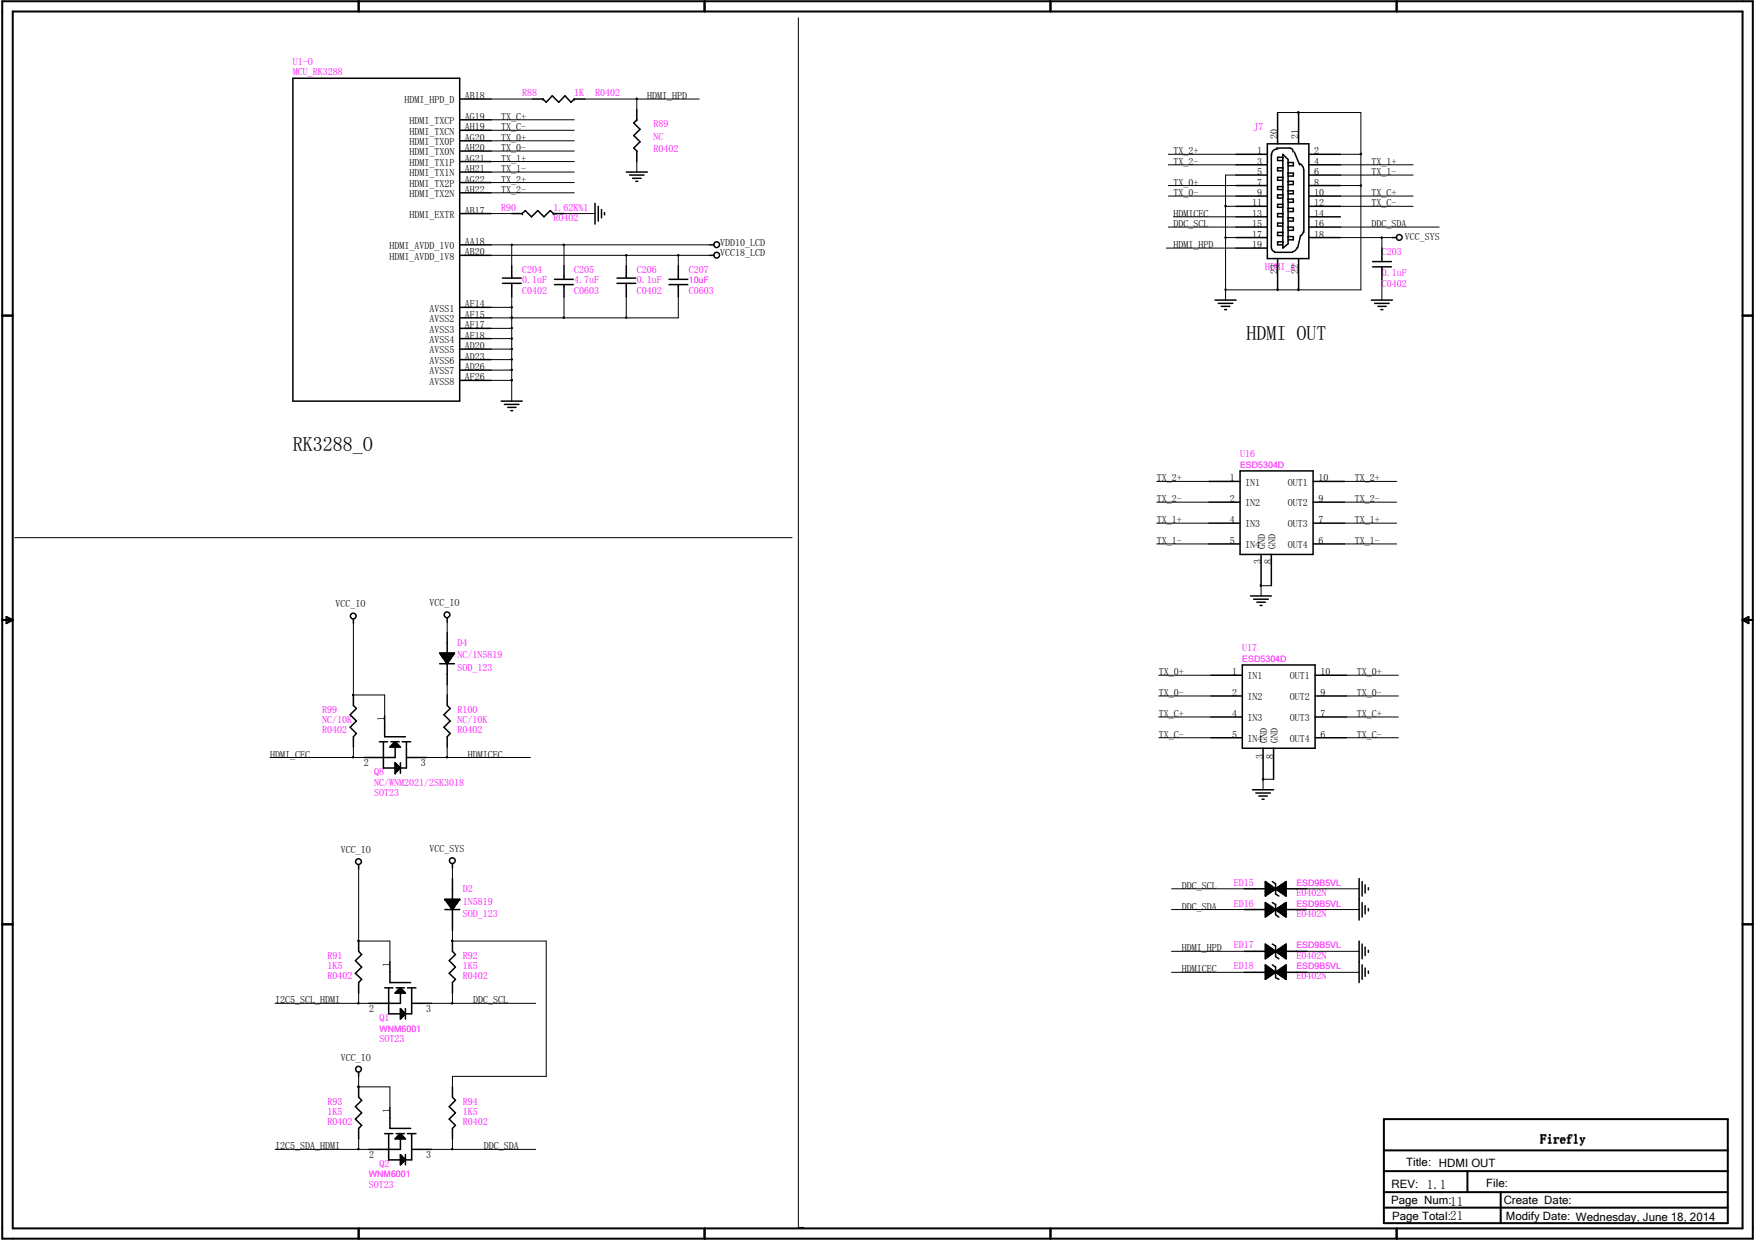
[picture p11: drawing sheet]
<svg xmlns="http://www.w3.org/2000/svg" width="297mm" height="210mm" viewBox="0 0 297 210" stroke-linecap="round" stroke-linejoin="round" font-family="sans-serif">
<g fill="none" stroke="#000" stroke-width=".34">
<path d="M.4 .2h296.3v209.5h-296.3zM2.2 1.9h292.7v206h-292.7zM60.7 .2v1.7M119.2 .2v1.7M177.8 .2v1.7M236.4 .2v1.7M.4 53.4h1.8M294.9 53.4h1.8M.4 104.9h1.8M1.1 104.4l1.1 .5-1.1 .6zM294.9 104.9h1.8M294.9 104.9l1-.5v1.1z"/>
<path d="M.4 156.5h1.8M294.9 156.5h1.8M234.2 194.7h58.2M234.2 189.4h58.2v17.7h-58.2zM234.2 198.2h58.2M248.4 198.2v3.6M60.7 207.9v1.8M119.2 207.9v1.8M177.8 207.9v1.8M234.2 201.8h58.2M234.2 204.4h58.2M236.4 207.9v1.8"/>
<path d="M254 201.8v5.3"/>
</g>
<g fill="none" stroke="#000" stroke-width=".17">
<path d="M83.1 16.8h7M99 16.8h19.4M107.7 16.6l.2 .1-.1 .2zM107.8 16.8v1.7M135.1 3v204.8h.9M216.2 19h14.1v30.1h-22.9M219.7 18.9l.2 .1-.2 .2zM219.8 19h.1M83.1 36.2h3.5M83.1 30.9h14.1M83.1 32.6h14.1M83.1 27.3h14.1"/>
<path d="M83.1 29.1h14.1M83.1 20.3h14.1M83.1 25.6h14.1M83.1 23.8h14.1M83.1 22.1h14.1M95.5 36.2h5.2M107.8 27.3v1.8M197.7 38.4h11.5M197.7 26.1h11.5M197.7 27.9h11.5M197.7 33.2h11.5M197.7 31.4h11.5"/>
<path d="M198.6 36.7h10.6M207.3 34.8l.3 .1-.2 .2zM207.4 34.9h1.8M209.2 29.6h-1.8v21.2M226.9 38.4h16.7M226.9 26.1h3.4M226.9 27.9h12.3M226.9 29.6h12.3M226.9 33.2h12.3M226.9 31.4h3.4M226.9 34.9h12.3M230.2 31.3h.2v.2h-.2z"/>
<path d="M230.2 26h.2v.2h-.2zM83.1 43.2h37M83.1 41.4h37M83.1 52h3.5M83.1 55.6h3.5M83.1 57.3h3.5M83.1 59.1h3.5M86.5 41.3h.2v.2h-.2zM86.5 53.7h.2v.1h-.2zM86.5 51.9h.2v.2h-.2zM86.5 55.4h.2v.2h-.2zM86.5 57.2h.2v.2h-.2z"/>
<path d="M86.5 59h.2v.2h-.2zM86.6 53.8h.1M86.6 41.4v3.6M86.6 50.2v17.7M95.3 41.3h.2v.2h-.2zM95.3 53.7h.2v.1h-.2zM95.5 41.4v3.6M95.5 50.2v3.6M105.9 43.1h.2v.2h-.2zM105.9 53.7h.2v.1h-.2zM106 43.2v1.8M106 50.2v3.6"/>
<path d="M114.7 43.1h.2v.2h-.2zM114.8 43.2v1.8M114.8 50.2v3.6h-31.7M197.4 42h11.8M207.3 48.9h.2v.2h-.2zM207.3 40.1h.2v.2h-.2zM207.4 40.2h1.8M216.1 48.9h.2v.2h-.2zM216.2 49.1h.1M219.7 48.9h.1v.2h-.1zM219.8 49.1h.1M226.9 40.2h8.8"/>
<path d="M233.8 40.1h.1v.2h-.1zM233.9 40.2v1.8M233.9 47.3v3.5M83.1 60.9h3.5M83.1 62.7h3.5M83.1 64.4h3.5M86.5 62.5h.2v.2h-.2zM86.5 64.3h.2l-.1 .2zM86.5 60.7h.2v.2h-.2zM2.5 91h131.6M195.8 81.5h8.8M195.8 85h8.8"/>
<path d="M195.8 88.6h8.8M195.8 92.1h8.8M213.3 99h.2v.2h-.2zM213.4 99.1h.1M213.4 99.1v1.8M213.4 99.1h1.8M227.5 81.5h8.9M227.5 85h8.9M227.5 88.6h8.9M227.5 92.1h8.9M59.7 117.5h.2v.2h-.2zM59.8 117.6h.1"/>
<path d="M59.8 105.5v12.1M59.8 117.6h5.3v3.6M75.7 105.3v1.8M75.7 115.9v1.7M196.1 117.8h8.9M196.1 114.3h8.9M227.9 117.8h8.8M227.9 114.3h8.8M45.7 128.2h15.9M59.7 128.1h.2v.2h-.2zM59.8 126.4v1.8M72.1 128.2h17.7"/>
<path d="M75.6 128.1h.1v.2h-.1zM75.7 126.4v1.8M196.1 121.4h8.9M196.1 124.9h8.9M213.7 131.8h.2v.2h-.2zM213.8 131.9h.1M213.8 131.9v1.8M213.8 131.9h1.8M227.9 121.4h8.8M227.9 124.9h8.8M60.6 159.2h.1v.1h-.1zM60.7 159.3h.1"/>
<path d="M60.7 159.3h5.3v3.5M60.7 147.1v12.2M76.4 159.2h.2v.1h-.2zM76.6 159.3h.1M76.6 146.9v1.8M76.6 157.5v1.8M76.6 159.3h15.9v22.9h-15.9v1.8M198.3 154h12.3M198.3 150.5h12.3M221.2 154h8.8M221.2 150.5h8.8M46.6 169.8h15.8"/>
<path d="M60.6 169.7h.1v.2h-.1zM60.7 168.1v1.7M73 169.8h17.7M76.4 169.7h.2v.2h-.2zM76.6 168.1v1.7M198.3 161h12.3M198.3 164.6h12.3M221.2 161h8.8M221.2 164.6h8.8M46.6 194.6h15.8M60.6 194.4h.1v.2h-.1zM60.6 183.8l.2 .1-.1 .2z"/>
<path d="M60.7 184h.1M60.7 182.2v1.8M60.7 192.8v1.8M60.7 184h5.3v3.5M73 194.6h17.7M76.4 194.4h.2v.2h-.2zM76.6 192.8v1.8"/>
</g>
<g fill="none" stroke="#000" stroke-width=".25">
<path d="M49.6 13.3h28.2v54.6h-28.2zM77.8 16.8h5.3M90.1 16.8h1.8M91.9 16.8h.1M91.9 16.8l.6 .5 1-1.1 1.1 1.1 1-1.1 1 1.1 .6-.5M97.2 16.8h.1M97.2 16.8h1.8M107.8 18.5v1.8M216.2 19v5.3M219.8 19v5.3M77.8 36.2h5.3M77.8 30.9h5.3"/>
<path d="M77.8 32.6h5.3M77.8 29.1h5.3M77.8 23.8h5.3M77.8 27.3h5.3M77.8 25.6h5.3M77.8 22.1h5.3M77.8 20.3h5.3M86.6 36.2h1.8M88.4 36.2h.1M88.4 36.2l.5-.6 1.1 1.1 1-1.1 1.1 1.1 1-1.1 .6 .6M93.7 36.2h.1M93.7 36.2h1.8"/>
<path d="M100.7 34.4v3.5M101.3 34.9v2.5M101.8 35.5v1.4M102.3 36v.4M106 29.1h3.6M106.5 29.6h2.5M107.1 30.2h1.4M107.6 30.7h.3M107.8 25.6h.1M107.8 20.3h.1M107.8 20.3l-.5 .5 1 1.1-1 1 1 1.1-1 1.1 .5 .5M107.8 25.6v1.7"/>
<path d="M209.2 36.7h5.3M209.2 38.4h5.3M209.2 26.1h5.3M209.2 27.9h5.3M209.2 29.6h5.3M209.2 31.4h5.3M209.2 33.2h5.3M209.2 34.9h5.3M214.5 24.3h7v19.5h-7zM215.2 26.1v15.9M216.1 25.1h2.3a.5 .5 0 0 1 .4 .6M216.2 25.2a.93 .93 0 0 0-1 1.1"/>
<path d="M217.1 26.6h.1M217.1 28.4h.1M217.1 30h.1M217.1 31.6h.1M217.1 33h.1M217.1 34.6h.1M217.1 36.2h.1M217.1 37.8h.1M217.1 39.3h.1M217.1 26.1l.9 .9v14.3l-.9 .7zM217.1 26.6h-.9v.6h.9M217.1 28.4h-.9v.5h.9"/>
<path d="M217.1 30h-.9v.5h.9M217.1 31.6h-.9v.5h.9M217.1 33h-.9v.5h.9M217.1 34.6h-.9v.5h.9M217.1 36.2h-.9v.5h.9M217.1 37.8h-.9v.5h.9M217.1 39.3h-.9v.6h.9M218 27.5h.1M218 29.3h.1M218 30.7h.1M218 32.3h.1M218 33.7h.1"/>
<path d="M218 35.3h.1M218 36.9h.1M218 38.4h.1M218 27.5h.9v.6h-.9M218 29.3h.9v.5h-.9M218 30.7h.9v.5h-.9M218 32.3h.9v.5h-.9M218 33.7h.9v.5h-.9M218 35.3h.9v.5h-.9M218 36.9h.9v.5h-.9M218 38.4h.9v.6h-.9M219.1 25.7l.9 2.2"/>
<path d="M220 27.7a1.11 1.11 0 0 1 .6 1M220.1 39.9l-.5 2.1M220.6 39.2a.88 .88 0 0 1-.5 .7M220.7 28.7v10.6M221.5 36.7h5.4M221.5 38.4h5.4M221.5 26.1h5.4M221.5 27.9h5.4M221.5 29.6h5.4M221.5 31.4h5.4M221.5 33.2h5.4M221.5 34.9h5.4"/>
<path d="M77.8 41.4h5.3M77.8 43.2h5.3M77.8 52h5.3M77.8 53.8h5.3M77.8 55.6h5.3M77.8 57.3h5.3M77.8 59.1h5.3M85 48h3.2M85 47.1h3.2M86.6 45v2.1M86.6 48v2.2M93.8 47.3h3.2"/>
<path d="M93.8 48.2h3.2M95.5 45v2.3M95.5 48.2v2M104.4 48h3.2M104.4 47.1h3.2M106 45v2.1M106 48v2.2M113.2 47.3h3.2M113.2 48.2h3.2M114.8 45v2.3M114.8 48.2v2M120.1 41.4h.8"/>
<path d="M120.1 43.2h.8M205.7 50.8h3.5M206.2 51.4h2.5M206.7 51.9h1.4M207.3 52.4h.3M209.2 40.2h5.3M209.2 42h5.3M215.2 42l.3 .5 .2 .1M215.7 42.7h3M216.2 43.8v5.3M217.1 40.9h.1M217.1 40.9h-.9v.5h.9"/>
<path d="M218 40h.1M218 40h.9v.6h-.9M219.5 42a.9 .9 0 0 1-.8 .6M219.8 43.8v5.3M221.5 40.2h5.4M232.1 50.8h3.6M232.3 44.3h3.2M232.3 45.2h3.2M232.7 51.4h2.4M233.2 51.9h1.4M233.7 52.4h.4M233.9 42v2.3"/>
<path d="M233.9 45.2v2.1M235.7 40.2h.7M77.8 60.9h5.3M77.8 62.7h5.3M77.8 64.4h5.3M84.8 67.9h3.6M85.4 68.5h2.4M85.9 69h1.4M86.4 69.5h.4M209.9 79.7h12.3v14.2h-12.3zM204.6 81.5h5.3M204.6 85h5.3"/>
<path d="M204.6 88.6h5.3M204.6 92.1h5.3M213.4 93.9v5.2M215.2 93.9v5.2M222.2 81.5h5.3M222.2 85h5.3M222.2 88.6h5.3M222.2 92.1h5.3M59.8 117.6v1.8l.5 .5-1 1.1 1 1-1 1.1 1 1.1-.5 .5v1.7M59.8 104.8v.7M74.4 112.4h2.5M74.4 110.6h2.5l-1.2 1.8z"/>
<path d="M74.6 110.8h2.2M74.6 110.6v.2M74.8 110.6v.6M74.9 111.3h1.5M75.1 110.6v.9M75.1 111.6h1.1M75.3 111.8h.8M75.3 110.6v1.3M75.5 112.1h.4M75.6 110.6v1.7M75.6 112.3h.1M75.7 112.4h.1"/>
<path d="M75.7 117.6v1.8l.5 .5-1.1 1.1 1.1 1-1.1 1.1 1.1 1.1-.5 .5v1.7M75.7 104.6v.7M75.7 107.1v3.5M75.7 112.4v3.5M75.8 110.6v1.5M76.1 110.6v1.2M76.3 110.6v.8M76.6 110.6v.5h-1.8M76.8 110.6v.1M205 114.3h5.3M205 117.8h5.3M210.3 112.6h12.3v14.1h-12.3z"/>
<path d="M211.7 100.9h3.5M212.2 101.4h2.5M212.7 101.9h1.5M213.3 102.5h.3M222.6 114.3h5.3M222.6 117.8h5.3M64.2 125.6h1.4M64.9 125.6v4.4h2M65.1 121.2v3.5h3.5M66 126.4h1.7M66.2 126.3v.1M66.2 125.6h1.4"/>
<path d="M66.3 126.2h1.1v.2M66.4 126v.4M66.5 125.9h.7v.5M66.7 125.8v.6M66.8 125.6h.1v.8M66.9 130.9h.1M66.9 129.1h.1M66.9 125.6l.9 .8h-1.8zM66.9 126.4v1.8h-5.3M66.9 129.1v1.8l.9-.9M66.9 129.1l.9 .9M66.9 130.6h.2"/>
<path d="M66.9 130.3h.5M66.9 130.1h.7M66.9 129.8h.7M66.9 129.6h.4M66.9 129.4h.2M66.9 129.2v1.6M67.2 129.5v1.1M67.4 129.7v.6M67.7 129.9v.2M67.8 129.1v1.8M68.1 125.6h1.4M68.8 125.6v4.4h-1"/>
<path d="M68.8 128.2h3.3M205 121.4h5.3M205 124.9h5.3M212 133.7h3.6M212.6 134.2h2.4M213.1 134.7h1.4M213.6 135.3h.3M213.8 126.7v5.2M215.6 126.7v5.2M222.6 121.4h5.3M222.6 124.9h5.3M60.7 159.3v1.7l.5 .6-1 1 1 1.1-1 1.1 1 1-.5 .5v1.8"/>
<path d="M60.7 146.4v.7M75.3 152.2h.1M75.3 154h2.5M75.3 152.2l1.3 1.8M75.3 152.2h2.5M75.4 152.3h2.3M75.6 152.2v.4M75.7 152.8h1.7M75.8 152.2v.8M75.9 153.1h1.3M76.1 152.2v1.1h.9M76.2 153.6h.7"/>
<path d="M76.3 152.2v1.5M76.4 153.8h.3M76.6 154h.1M76.6 146.2v.7M76.6 148.7v8.8M76.6 159.3v1.7l.5 .6-1.1 1 1.1 1.1-1.1 1.1 1.1 1-.5 .5v1.8M76.8 152.2v1.4M77 152.2v1.1M77.3 152.2v.8M77.6 152.2v.4h-2M77.8 152.2h.1M77.8 152.2l-1.2 1.8"/>
<path d="M210.6 150.5h3.6M210.6 154h3.6M214.2 149.2l1.7 1.3-1.7 1.2zM214.2 152.8l1.7 1.2-1.7 1.2zM214.2 159.8l1.7 1.2-1.7 1.3zM214.2 153.8h1.4v.4M214.2 151.6h.1M214.2 151.3h.5M214.2 151.1h.8M214.2 150.9h1.2M214.2 150.6h1.6M214.2 150.4h1.5"/>
<path d="M214.2 150.1h1.1M214.2 149.9h.8M214.2 149.6h.5M214.2 149.4h.1M214.2 153.6h1.1M214.2 153.3h.7M214.2 153.1h.3M214.2 152.8h.1M214.2 155.1h.2M214.2 154.8h.6M214.2 154.6h.9M214.2 154.3h1.3"/>
<path d="M214.2 154.1h1.7M214.2 160h.2M214.3 149.4v2.1M214.3 153v2.1M214.3 160v2.1M214.6 149.6v1.7M214.6 153.1v1.8M214.8 149.7v1.5M214.8 153.2v1.5M215.1 149.9v1.1M215.1 153.4v1.2M215.3 149.2l.6 .4v1.7l.5 .4"/>
<path d="M215.3 152.8l.6 .3v1.8l.5 .3M215.3 159.8l.6 .3v1.8l.5 .4M215.3 150.1v.8M215.3 153.6v.8M215.6 150.2v.5M215.8 150.4v.1M215.8 154v.1M215.9 150.5h.1M215.9 154h.1M215.9 150.5l1.8-1.3v2.5zM215.9 154l1.8-1.2v2.4zM216 150.4h1.7"/>
<path d="M216 154.1h1.7M216.1 150.3v.3h1.6M216.1 153.8v.3M216.1 153.8h1.6M216.3 150.2v.6M216.3 153.7v.6h1.4M216.4 150.1h1.3M216.4 150.9h1.3M216.5 153.6h1.2M216.6 150v1M216.6 153.5v1M216.7 154.6h1"/>
<path d="M216.7 149.9h1M216.8 151.1h.9M216.8 149.8v1.3M216.8 153.3v1.4M216.9 153.3h.8M217 154.8h.7M217.1 153.2v1.7M217.1 151.3h.6M217.2 153.1h.5M217.3 149.5v1.9M217.3 153v2M217.4 155.1h.3"/>
<path d="M217.4 160h.3M217.5 151.6h.2M217.5 149.4h.2M217.5 149.3v2.3M217.5 152.8v2.4M217.5 159.9v2.3h.2M217.6 152.8h.1M217.7 149.6h-.6v1.7M217.7 150.5h3.5M217.7 154h3.5M230 148.7v7M230 159.3v7"/>
<path d="M230.5 149.2v2.5M230.5 152.8v2.4M230.5 159.8v2.5M231.1 149.8v1.4M231.1 153.3v1.4M231.6 150.3v.3M231.6 153.8v.4M65.1 167.2h1.4M65.8 167.2v4.4h2M66 162.8v3.5h3.5M66.9 168v.1M67.1 167.9h1.3v.2"/>
<path d="M67.1 167.2h1.3M67.2 167.8v.3M67.3 167.6h.9v.5M67.4 167.6v.5M67.6 167.4h.3v.7M67.7 167.3v.8M67.8 167.2l.8 .9h-1.7zM67.8 168.1v1.7h-5.4M67.8 170.7l.8 .9-.8 .9zM67.8 171.6h.8M67.8 171.3h.5M67.8 171.1h.3"/>
<path d="M67.8 170.9h.1M67.9 170.9v1.4h-.1M68.2 171.2v.9h-.4M68.4 171.4v.4h-.6M68.6 170.7v1.8M69 167.2h1.4M69.7 167.2v4.4h-1.1M69.7 169.8h3.3M210.6 164.6h3.6M210.6 161h3.6M214.2 163.3l1.7 1.3-1.7 1.2zM214.2 165.4h.5"/>
<path d="M214.2 164.9h1.2M214.2 164.7h1.6M214.2 164.4h1.5M214.2 164.2h1.1v.8M214.2 164h.8M214.2 163.7h.4M214.2 163.4h.1M214.2 160.5h.9v1.1M214.2 162.2h.1M214.2 162h.4M214.2 161.7h.8M214.2 161.5h1.1"/>
<path d="M214.2 161.2h1.5M214.2 161h1.6M214.2 160.7h1.2M214.2 160.2h.5M214.3 163.5v2.2h-.1M214.6 160.1v1.8M214.6 163.7v1.8M214.8 160.3v1.5M214.8 163.8v1.5M215.1 164v1.1h-.9M215.3 163.3l.6 .4v1.8l.5 .3M215.3 160.7v.7"/>
<path d="M215.6 160.8v.4M215.6 164.4v.4M215.8 161v.1M215.8 164.5v.1M215.9 164.6h.1M215.9 161h.1M215.9 164.6l1.8-1.3v2.5zM215.9 161l1.8-1.2v2.5zM216 161h1.7M216.1 164.7h1.6M216.1 160.9v.3M216.2 161.2h1.5"/>
<path d="M216.3 164.3v.6M216.4 164.9h1.3M216.4 164.2h1.3M216.5 161.5h1.2M216.6 160.6v.9M216.6 164.1v1M216.7 160.5h1M216.7 165.1h1M216.8 164h.9M216.8 160.4v1.3M216.8 163.9v1.3M216.9 161.7h.8"/>
<path d="M217.1 163.7v1.7h.6M217.1 160.2v1.7M217.1 160.2h.6M217.2 163.7h.5M217.2 162h.5M217.3 160.1v2M217.3 163.6v2M217.5 165.7h.2M217.5 163.4h.2M217.5 163.4v2.3M217.7 164.6h3.5M217.7 164.4h-1.6v.3"/>
<path d="M217.7 160.7h-1.4v.6M217.7 161h3.5M230.5 163.3v2.5M231.1 160.3v1.5M231.1 163.9v1.4M231.6 160.9v.3M231.6 164.4v.4M60.7 181.5v.7M60.7 184v1.7l.5 .6-1 1 1 1.1-1 1 1 1.1-.5 .5v1.8M65.1 191.9h1.4M65.8 191.9v4.4h2M66 187.5v3.5h3.5"/>
<path d="M66.9 192.7v.1M67.1 192.6h1.3v.2M67.1 191.9h1.3M67.2 192.4v.4M67.3 192.3h.9v.5M67.4 192.2v.6M67.6 192.1h.3v.7M67.7 192v.8M67.8 192.8v1.8h-5.4M67.8 195.5l.8 .8-.8 .9zM67.8 191.9l.8 .9h-1.7zM67.8 196.3h.8"/>
<path d="M67.8 196h.5M67.8 195.8h.3M67.8 195.5h.1M67.9 195.6v1.4h-.1M68.2 195.9v.9h-.4M68.4 196.1v.4h-.6M68.6 195.5v1.7M69 191.9h1.4M69.7 191.9v4.4h-1.1M69.7 194.6h3.3M76.6 184v1.7l.5 .6-1.1 1 1.1 1.1-1.1 1 1.1 1.1-.5 .5v1.8"/>
<circle cx="121.3" cy="41.4" r=".49"/>
<circle cx="121.3" cy="43.2" r=".49"/>
<circle cx="236.8" cy="40.2" r=".49"/>
<circle cx="59.8" cy="104.3" r=".49"/>
<circle cx="75.7" cy="104.1" r=".49"/>
<circle cx="60.7" cy="145.9" r=".49"/>
<circle cx="76.6" cy="145.7" r=".49"/>
<circle cx="60.7" cy="181" r=".49"/>
</g>
<g fill="#000">
<path d="M107.7 16.6l.2 .1-.1 .2z" fill-rule="evenodd"/>
<path d="M219.7 18.9l.2 .1-.2 .2z" fill-rule="evenodd"/>
<path d="M207.3 34.8l.3 .1-.2 .2z" fill-rule="evenodd"/>
<path d="M230.2 31.3h.2v.2h-.2z" fill-rule="evenodd"/>
<path d="M230.2 26h.2v.2h-.2z" fill-rule="evenodd"/>
<path d="M86.5 41.3h.2v.2h-.2z" fill-rule="evenodd"/>
<path d="M86.5 53.7h.2v.1h-.2z" fill-rule="evenodd"/>
<path d="M86.5 51.9h.2v.2h-.2z" fill-rule="evenodd"/>
<path d="M86.5 55.4h.2v.2h-.2z" fill-rule="evenodd"/>
<path d="M86.5 57.2h.2v.2h-.2z" fill-rule="evenodd"/>
<path d="M86.5 59h.2v.2h-.2z" fill-rule="evenodd"/>
<path d="M86.5 53.7h.2v.1h-.2z" fill-rule="evenodd"/>
<path d="M95.3 41.3h.2v.2h-.2z" fill-rule="evenodd"/>
<path d="M95.3 53.7h.2v.1h-.2z" fill-rule="evenodd"/>
<path d="M105.9 43.1h.2v.2h-.2z" fill-rule="evenodd"/>
<path d="M105.9 53.7h.2v.1h-.2z" fill-rule="evenodd"/>
<path d="M114.7 43.1h.2v.2h-.2z" fill-rule="evenodd"/>
<path d="M207.3 48.9h.2v.2h-.2z" fill-rule="evenodd"/>
<path d="M207.3 40.1h.2v.2h-.2z" fill-rule="evenodd"/>
<path d="M216.1 48.9h.2v.2h-.2z" fill-rule="evenodd"/>
<path d="M219.7 48.9h.1v.2h-.1z" fill-rule="evenodd"/>
<path d="M233.8 40.1h.1v.2h-.1z" fill-rule="evenodd"/>
<path d="M86.5 62.5h.2v.2h-.2z" fill-rule="evenodd"/>
<path d="M86.5 64.3h.2l-.1 .2z" fill-rule="evenodd"/>
<path d="M86.5 60.7h.2v.2h-.2z" fill-rule="evenodd"/>
<path d="M213.3 99h.2v.2h-.2z" fill-rule="evenodd"/>
<path d="M59.7 117.5h.2v.2h-.2z" fill-rule="evenodd"/>
<path d="M59.7 128.1h.2v.2h-.2z" fill-rule="evenodd"/>
<path d="M75.6 128.1h.1v.2h-.1z" fill-rule="evenodd"/>
<path d="M213.7 131.8h.2v.2h-.2z" fill-rule="evenodd"/>
<path d="M60.6 159.2h.1v.1h-.1z" fill-rule="evenodd"/>
<path d="M76.4 159.2h.2v.1h-.2z" fill-rule="evenodd"/>
<path d="M60.6 169.7h.1v.2h-.1z" fill-rule="evenodd"/>
<path d="M76.4 169.7h.2v.2h-.2z" fill-rule="evenodd"/>
<path d="M60.6 194.4h.1v.2h-.1z" fill-rule="evenodd"/>
<path d="M60.6 183.8l.2 .1-.1 .2z" fill-rule="evenodd"/>
<path d="M76.4 194.4h.2v.2h-.2z" fill-rule="evenodd"/>
</g>
<g font-size="3.4">
<text x="211" y="57.5">HDMI OUT</text>
<text x="49.6" y="76.4">RK3288_O</text>
</g>
<text font-size="2.2" x="260.7" y="193.5">Firefly</text>
<g font-size="1.9">
<text x="238" y="197.4">Title: HDMI OUT</text>
<text x="235.5" y="203.9">Page Num:11</text>
<text x="235.5" y="201.1">REV: 1.1</text>
<text x="251.5" y="200.9">File:</text>
<text x="254.5" y="203.9">Create Date:</text>
<text x="235.6" y="206.5">Page Total:21</text>
<text x="254.9" y="206.5">Modify Date: Wednesday, June 18, 2014</text>
</g>
<g font-size="1.7" fill="#f0f">
<text x="49.6" y="11">U1-O</text>
<text x="49.6" y="12.7">MCU_RK3288</text>
<text x="88.4" y="16.2">R88</text>
<text x="97.2" y="16.2">1K</text>
<text x="100.7" y="16.2">R0402</text>
<text x="110.6" y="21.5">R89</text>
<text x="110.6" y="23.7">NC</text>
<text x="212.2" y="22.1">J7</text>
<text x="110.6" y="25.7">R0402</text>
<text x="84.8" y="35.6">R90</text>
<text x="93.7" y="35.6">1.62K%1</text>
<text x="93.7" y="37.4">R0402</text>
<text x="88.4" y="46.2">C204</text>
<text x="88.4" y="48">0.1uF</text>
<text x="97.2" y="46.2">C205</text>
<text x="97.2" y="48">4.7uF</text>
<text x="107.8" y="46.2">C206</text>
<text x="107.8" y="48">0.1uF</text>
<text x="116.6" y="46.2">C207</text>
<text x="214.2" y="45.7">HDMI_A</text>
<text x="233.9" y="43.2">C203</text>
<text x="233.9" y="46.8">0.1uF</text>
<text x="88.4" y="49.7">C0402</text>
<text x="97.2" y="49.7">C0603</text>
<text x="107.8" y="49.7">C0402</text>
<text x="116.6" y="49.7">C0603</text>
<text x="233.9" y="48.5">C0402</text>
<text x="209.9" y="77.4">U16</text>
<text x="77.4" y="109.4">D4</text>
<text x="77.4" y="113.6">SOD_123</text>
<text x="77.4" y="111.5">NC/1N5819</text>
<text x="210.3" y="110.2">U17</text>
<text x="54.5" y="120.6">R99</text>
<text x="54.5" y="124.2">R0402</text>
<text x="54.5" y="122.4">NC/10K</text>
<text x="77.4" y="120.6">R100</text>
<text x="77.4" y="124.2">R0402</text>
<text x="77.4" y="122.4">NC/10K</text>
<text x="63.3" y="131.2">Q8</text>
<text x="63.3" y="134.7">SOT23</text>
<text x="63.3" y="133">NC/WNM2021/2SK3018</text>
<text x="208.8" y="149.9">ED15</text>
<text x="78.3" y="151">D2</text>
<text x="78.3" y="155.2">SOD_123</text>
<text x="78.3" y="153.1">1N5819</text>
<text x="208.8" y="153.5">ED16</text>
<text x="219.4" y="151.7">E0402N</text>
<text x="219.4" y="155.2">E0402N</text>
<text x="208.8" y="160.5">ED17</text>
<text x="55.4" y="162.3">R91</text>
<text x="55.4" y="165.8">R0402</text>
<text x="55.4" y="164">1K5</text>
<text x="78.3" y="162.3">R92</text>
<text x="78.3" y="165.8">R0402</text>
<text x="78.3" y="164">1K5</text>
<text x="208.8" y="164">ED18</text>
<text x="219.4" y="162.3">E0402N</text>
<text x="219.4" y="165.8">E0402N</text>
<text x="64.2" y="172.8">Q1</text>
<text x="64.2" y="176.4">SOT23</text>
<text x="55.4" y="187">R93</text>
<text x="55.4" y="190.5">R0402</text>
<text x="55.4" y="188.7">1K5</text>
<text x="78.3" y="187">R94</text>
<text x="78.3" y="190.5">R0402</text>
<text x="78.3" y="188.7">1K5</text>
<text x="64.2" y="197.5">Q2</text>
<text x="62.4" y="201.1">SOT23</text>
</g>
<g font-size="1.7">
<text x="68.4" y="17.5">HDMI_HPD_D</text>
<text x="78.7" y="16.8">AB18</text>
<text x="109.6" y="16.8">HDMI_HPD</text>
<text x="69.3" y="22.8">HDMI_TXCN</text>
<text x="69.3" y="21">HDMI_TXCP</text>
<text x="78.7" y="23.8">AG20</text>
<text x="78.7" y="22.1">AH19</text>
<text x="78.7" y="20.3">AG19</text>
<text x="84.8" y="20.3">TX_C+</text>
<text x="84.8" y="23.8">TX_0+</text>
<text x="84.8" y="22.1">TX_C-</text>
<text x="216.2" y="23.5" transform="rotate(-90 216.2 23.5)">20</text>
<text x="219.8" y="23.5" transform="rotate(-90 219.8 23.5)">21</text>
<text x="69.3" y="29.8">HDMI_TX1N</text>
<text x="69.3" y="24.6">HDMI_TX0P</text>
<text x="69.3" y="28.1">HDMI_TX1P</text>
<text x="69.3" y="26.3">HDMI_TX0N</text>
<text x="78.7" y="29.1">AH21</text>
<text x="78.7" y="27.3">AG21</text>
<text x="78.7" y="25.6">AH20</text>
<text x="84.8" y="27.3">TX_1+</text>
<text x="84.8" y="29.1">TX_1-</text>
<text x="84.8" y="25.6">TX_0-</text>
<text x="198.6" y="26.1">TX_2+</text>
<text x="198.6" y="27.9">TX_2-</text>
<text x="212.8" y="26.1">1</text>
<text x="212.8" y="27.9">3</text>
<text x="212.8" y="29.6">5</text>
<text x="222.4" y="26.1">2</text>
<text x="222.4" y="27.9">4</text>
<text x="222.4" y="29.6">6</text>
<text x="232.1" y="29.6">TX_1-</text>
<text x="232.1" y="27.9">TX_1+</text>
<text x="69.3" y="31.6">HDMI_TX2P</text>
<text x="69.3" y="33.4">HDMI_TX2N</text>
<text x="78.7" y="30.9">AG22</text>
<text x="78.7" y="32.6">AH22</text>
<text x="84.8" y="30.9">TX_2+</text>
<text x="84.8" y="32.6">TX_2-</text>
<text x="198.6" y="33.2">TX_0-</text>
<text x="198.6" y="31.4">TX_0+</text>
<text x="211.9" y="34.9">11</text>
<text x="212.8" y="31.4">7</text>
<text x="212.8" y="33.2">9</text>
<text x="222.4" y="34.9">12</text>
<text x="222.4" y="31.4">8</text>
<text x="222.4" y="33.2">10</text>
<text x="232.1" y="33.2">TX_C+</text>
<text x="232.1" y="34.9">TX_C-</text>
<text x="69.3" y="36.9">HDMI_EXTR</text>
<text x="78.7" y="41.4">AA18</text>
<text x="78.7" y="36.2">AB17</text>
<text x="121.9" y="41.6">VDD10_LCD</text>
<text x="198.6" y="42">HDMI_HPD</text>
<text x="198.6" y="36.7">HDMICEC</text>
<text x="198.6" y="38.4">DDC_SCL</text>
<text x="211.9" y="36.7">13</text>
<text x="211.9" y="38.4">15</text>
<text x="211.9" y="40.2">17</text>
<text x="211.9" y="42">19</text>
<text x="222.4" y="36.7">14</text>
<text x="222.4" y="38.4">16</text>
<text x="222.4" y="40.2">18</text>
<text x="232.1" y="38.4">DDC_SDA</text>
<text x="237.8" y="40.6">VCC_SYS</text>
<text x="65.9" y="43.9">HDMI_AVDD_1V8</text>
<text x="65.9" y="42.2">HDMI_AVDD_1V0</text>
<text x="78.7" y="43.2">AB20</text>
<text x="121.9" y="43.4">VCC18_LCD</text>
<text x="216.2" y="46.3" transform="rotate(-90 216.2 46.3)">23</text>
<text x="219.8" y="46.3" transform="rotate(-90 219.8 46.3)">22</text>
<text x="72.7" y="52.7">AVSS1</text>
<text x="78.7" y="52">AF14</text>
<text x="78.7" y="53.8">AF15</text>
<text x="72.7" y="54.5">AVSS2</text>
<text x="72.7" y="56.3">AVSS3</text>
<text x="72.7" y="58">AVSS4</text>
<text x="72.7" y="59.8">AVSS5</text>
<text x="78.7" y="55.6">AF17</text>
<text x="78.7" y="57.3">AF18</text>
<text x="78.7" y="59.1">AD20</text>
<text x="72.7" y="61.6">AVSS6</text>
<text x="72.7" y="63.4">AVSS7</text>
<text x="72.7" y="65.1">AVSS8</text>
<text x="78.7" y="60.9">AD23</text>
<text x="78.7" y="62.7">AD26</text>
<text x="78.7" y="64.4">AF26</text>
<text x="195.8" y="81.5">TX_2+</text>
<text x="208.1" y="81.5">1</text>
<text x="210.8" y="82.2">IN1</text>
<text x="218" y="82.2">OUT1</text>
<text x="223.1" y="81.5">10</text>
<text x="229.3" y="81.5">TX_2+</text>
<text x="195.8" y="88.6">TX_1+</text>
<text x="195.8" y="85">TX_2-</text>
<text x="208.1" y="85">2</text>
<text x="208.1" y="88.6">4</text>
<text x="210.8" y="85.7">IN2</text>
<text x="210.8" y="89.3">IN3</text>
<text x="218" y="89.3">OUT3</text>
<text x="218" y="85.7">OUT2</text>
<text x="223.1" y="88.6">7</text>
<text x="223.1" y="85">9</text>
<text x="229.3" y="88.6">TX_1+</text>
<text x="229.3" y="85">TX_2-</text>
<text x="195.8" y="92.1">TX_1-</text>
<text x="208.1" y="92.1">5</text>
<text x="210.8" y="92.8">IN4</text>
<text x="213.4" y="95.5" transform="rotate(-90 213.4 95.5)">3</text>
<text x="214.2" y="93" transform="rotate(-90 214.2 93)">GND</text>
<text x="215.2" y="95.5" transform="rotate(-90 215.2 95.5)">8</text>
<text x="215.9" y="93" transform="rotate(-90 215.9 93)">GND</text>
<text x="218" y="92.8">OUT4</text>
<text x="223.1" y="92.1">6</text>
<text x="229.3" y="92.1">TX_1-</text>
<text x="56.8" y="102.8">VCC_IO</text>
<text x="72.7" y="102.7">VCC_IO</text>
<text x="196.1" y="117.8">TX_0-</text>
<text x="196.1" y="114.3">TX_0+</text>
<text x="208.5" y="114.3">1</text>
<text x="208.5" y="117.8">2</text>
<text x="211.2" y="115">IN1</text>
<text x="211.2" y="118.5">IN2</text>
<text x="218.3" y="118.5">OUT2</text>
<text x="218.3" y="115">OUT1</text>
<text x="223.5" y="117.8">9</text>
<text x="223.5" y="114.3">10</text>
<text x="229.7" y="117.8">TX_0-</text>
<text x="229.7" y="114.3">TX_0+</text>
<text x="65.1" y="122" transform="rotate(-90 65.1 122)">1</text>
<text x="196.1" y="121.4">TX_C+</text>
<text x="196.1" y="124.9">TX_C-</text>
<text x="208.5" y="121.4">4</text>
<text x="208.5" y="124.9">5</text>
<text x="211.2" y="122.1">IN3</text>
<text x="211.2" y="125.6">IN4</text>
<text x="214.5" y="125.8" transform="rotate(-90 214.5 125.8)">GND</text>
<text x="216.3" y="125.8" transform="rotate(-90 216.3 125.8)">GND</text>
<text x="218.3" y="125.6">OUT4</text>
<text x="218.3" y="122.1">OUT3</text>
<text x="223.5" y="124.9">6</text>
<text x="223.5" y="121.4">7</text>
<text x="229.7" y="121.4">TX_C+</text>
<text x="229.7" y="124.9">TX_C-</text>
<text x="45.7" y="128.2">HDMI_CEC</text>
<text x="61.6" y="129.7">2</text>
<text x="71.2" y="129.7">3</text>
<text x="79.2" y="128.2">HDMICEC</text>
<text x="213.8" y="128.4" transform="rotate(-90 213.8 128.4)">3</text>
<text x="215.6" y="128.4" transform="rotate(-90 215.6 128.4)">8</text>
<text x="57.7" y="144.4">VCC_IO</text>
<text x="72.7" y="144.3">VCC_SYS</text>
<text x="200" y="154">DDC_SDA</text>
<text x="200" y="150.5">DDC_SCL</text>
<text x="200" y="161">HDMI_HPD</text>
<text x="66" y="163.7" transform="rotate(-90 66 163.7)">1</text>
<text x="200" y="164.6">HDMICEC</text>
<text x="46.6" y="169.8">I2C5_SCL_HDMI</text>
<text x="62.5" y="171.3">2</text>
<text x="72.1" y="171.3">3</text>
<text x="80.1" y="169.8">DDC_SCL</text>
<text x="57.7" y="179.6">VCC_IO</text>
<text x="66" y="188.4" transform="rotate(-90 66 188.4)">1</text>
<text x="46.6" y="194.6">I2C5_SDA_HDMI</text>
<text x="62.5" y="196">2</text>
<text x="72.1" y="196">3</text>
<text x="81.9" y="194.6">DDC_SDA</text>
</g>
<g font-size="1.5" fill="#f0f">
<text x="116.6" y="48">10uF</text>
<text x="209.9" y="79.2">ESD5304D</text>
<text x="210.3" y="112">ESD5304D</text>
<text x="219.4" y="149.9">ESD9B5VL</text>
<text x="219.4" y="153.5">ESD9B5VL</text>
<text x="219.4" y="160.5">ESD9B5VL</text>
<text x="219.4" y="164">ESD9B5VL</text>
<text x="64.2" y="174.6">WNM6001</text>
<text x="62.4" y="199.3">WNM6001</text>
</g>
</svg>
